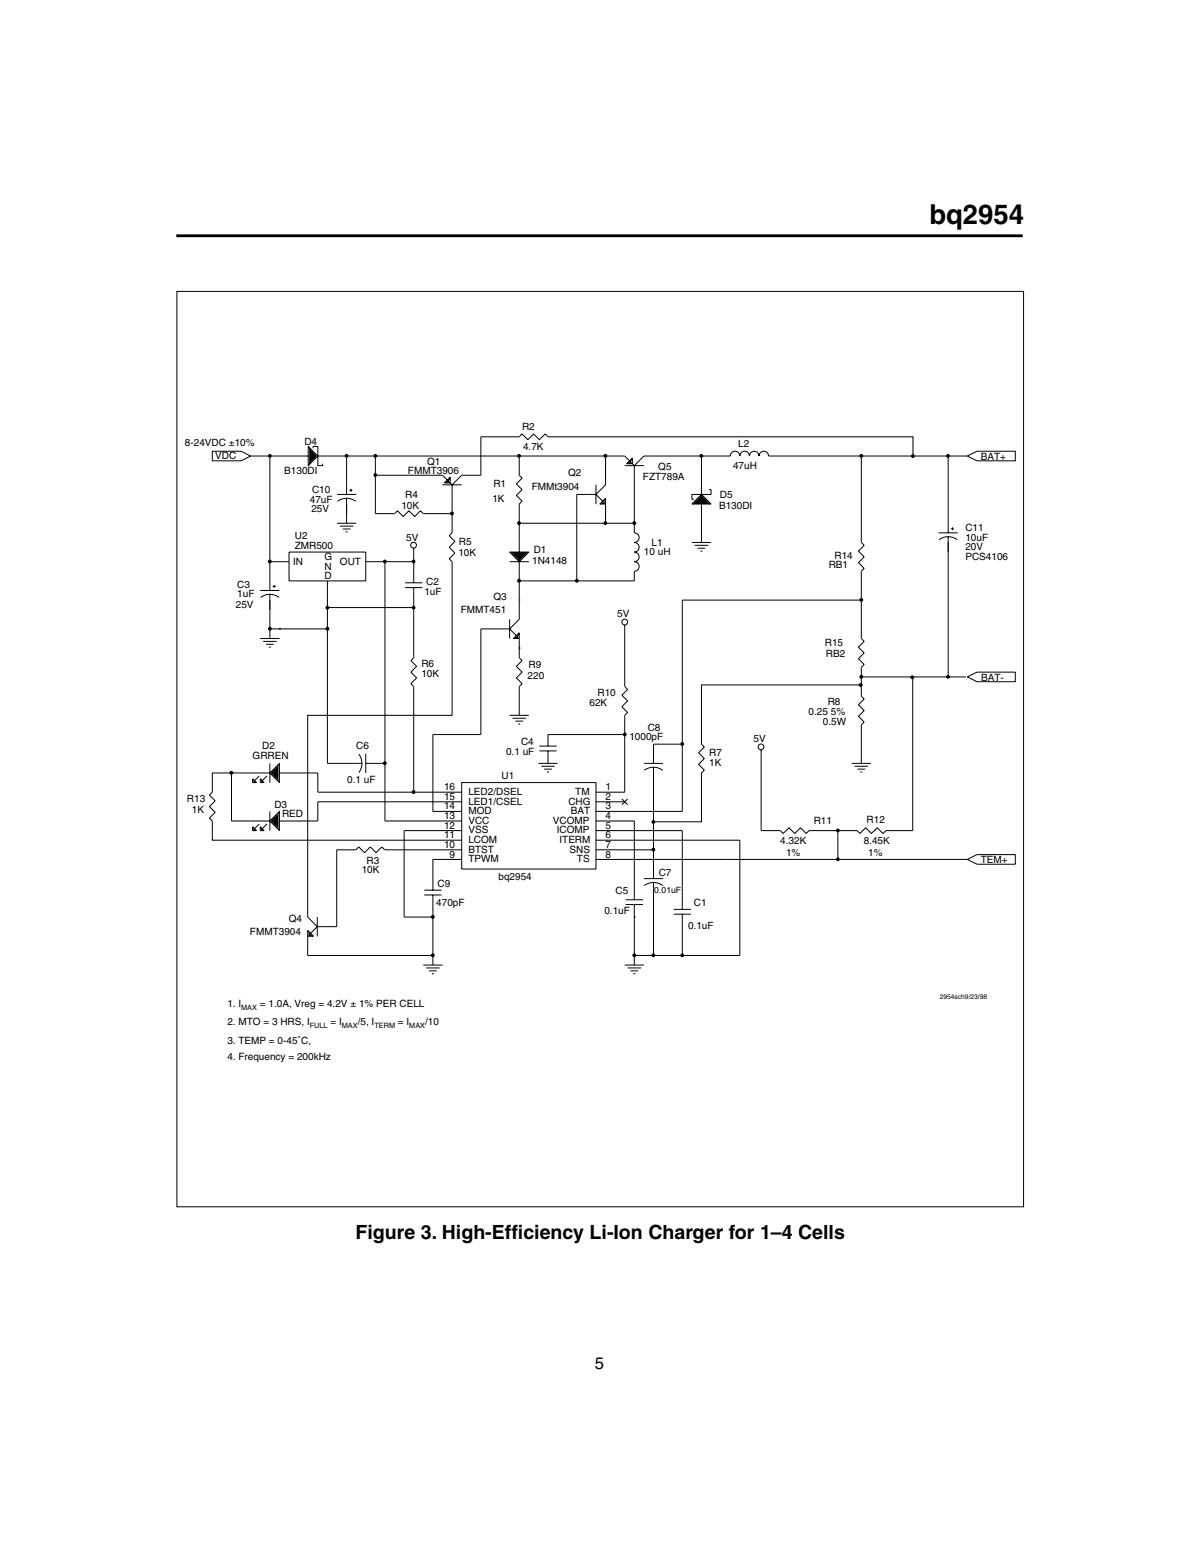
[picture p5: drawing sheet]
<svg xmlns="http://www.w3.org/2000/svg" width="216mm" height="279mm" viewBox="0 0 216 279" stroke-linecap="round" stroke-linejoin="round" font-family="sans-serif">
<path d="M31.7 42.4h152.4" fill="none" stroke="#000" stroke-width=".51"/>
<g fill="none" stroke="#000" stroke-width=".18">
<path d="M31.9 52.5h152.4v164.8h-152.4zM38.2 81.2h5.2l1.7 .9-1.7 .9h-5.2zM45.1 82.1h10.4M48.6 82.1v24.2M52 99.4h13.9v5.2h-13.9zM55.5 80.4l1.7 1.7-1.7 1.7zM55.7 80.7h.1M55.7 83.5h.1M55.7 81.2h.5M55.7 83h.5M55.7 83.1h.3M55.7 83.3h.1"/>
<path d="M55.7 82.1h1.4M55.7 80.9h.1M55.7 81.1h.3M55.7 81.4h.7M55.7 81.6h.8M55.7 81.8h1M55.7 81.9h1.2M55.7 82.3h1.2M55.7 82.4h1M55.7 82.6h.8M55.7 82.8h.7M56.4 80.7v-.3h.8v3.4h.9v-.3"/>
<path d="M57.2 82.1h55.3l.9 .9M60.7 89h3.4M60.7 94.2h3.4M60.7 90.3a2.76 2.76 0 0 1 3.4 0M61.2 94.7h2.4M61.7 95.2h1.4M62.2 95.8h.4M62.4 82.1v6.9M62.4 89.7v4.5M62.9 88.3h.5M63.2 88v.5M67.6 85.6h12.1l.8 .8"/>
<path d="M67.6 82.1v10.4h3.4l.6-.5 1 1 1-1 1.1 1 1-1 .5 .5h5.2M74.5 98.7v6.2M79.7 87.3h3.4M80.4 86.8h.5M80.5 86.6h.4M80.7 86.4h.2M80.9 86.2h.1M81.1 85.9v1h-1.1zM81.1 86.9l.3 .4M81.4 87.3v8.6l-.5 .5 1 1.1-1 1 1 1.1-1 1 .5 .5v27.7h-26v36.3l1.7 1.7M91.8 99.4h3.4l-1.7 1.7zM92.1 99.6h2.8"/>
<path d="M92.3 99.7h2.4M92.5 99.9h2M93.5 82.1v3.5l.5 .5-1 1 1 1-1 1.1 1 1-.5 .5v8.7M93.5 94.2h20.7M107.3 89h-3.4v15.6M107.3 89l1.2 1.2M107.3 87.3v3.4M108.3 90.6h.6M108.5 90.4h.4M108.7 90.2h.2M108.9 90.1h.1M109 90.7h-1l1-1v4.5"/>
<path d="M109 82.1v5.2l-1.7 1.7M112.5 83.8h3.4M113.2 83.3h.5M113.4 83.1h.3M113.5 83h.2M113.7 82.8h.1M113.9 82.4v1.1h-1.1zM113.9 83.5l.3 .3M114.2 83.8v12.1a.86 .86 0 0 1 .9 .9 .86 .86 0 0 1-.9 .9 .86 .86 0 0 1 .9 .8 .86 .86 0 0 1-.9 .9 .86 .86 0 0 1 .9 .9 .86 .86 0 0 1-.9 .8 .86 .86 0 0 1 .9 .9 .86 .86 0 0 1-.9 .8v1.8h-20.7M124.6 97.7h3.4M124.9 90.6h2.8M125.1 98.2h2.4"/>
<path d="M125.1 90.4h2.4M125.3 90.2h2M125.4 90.1h1.8M125.6 98.7h1.4M125.6 89.9h1.4M125.8 89.7h1M126 89.5h.7M126.1 99.2h.4M126.1 89.4h.4M126.3 89.2h.1M126.3 89l1.7 1.7h-3.4zM126.3 82.1v6.9"/>
<path d="M126.3 90.7v7M127.7 88.1h.3v.9h-3.4v.9h.3M155.1 82.1v15.6l.5 .5-1 1 1 1.1-1 1 1 1-.5 .5v12.1l.5 .6-1 1 1 1-1 1.1 1 1-.5 .5v5.2l.5 .5-1 1.1 1 1-1 1.1 1 1-.5 .5v6.9M164.4 82.1v-3.5h-65.7l-.5-.5-1.1 1.1-1-1.1-1 1.1-1.1-1.1-.5 .5h-6.9v7h-3.5l-1.7 1.7M169 95.9h3.5M169.1 97.2a2.76 2.76 0 0 1 3.3 0M170.7 82.1v13.8M170.7 96.6v25.3M171.3 95.2h.5M171.5 94.9v.5M174.2 82.1h-35.8a.86 .86 0 0 0-.9-.9 .86 .86 0 0 0-.8 .9 .86 .86 0 0 0-.9-.9 .86 .86 0 0 0-.9 .9 .86 .86 0 0 0-.8-.9 .86 .86 0 0 0-.9 .9 .86 .86 0 0 0-.8-.9 .86 .86 0 0 0-.9 .9h-15.6l-1.7 1.7M174.2 82.1l1.7-.9h6.9v1.8h-6.9z"/>
<path d="M46.9 106.3h3.4M46.9 114.9h3.4M46.9 107.6a2.76 2.76 0 0 1 3.4 0M47.4 115.5h2.4M47.9 116h1.4M48.4 116.5h.4M48.6 101.1h3.4M48.6 107v7.9M48.6 113.2h10.4M49.1 105.6h.5M49.4 105.3v.5M50.3 113.2h.1"/>
<path d="M59 104.6v32.8h6.2M59 109.4h15.5M65.9 101.1h8.6M69.3 101.1h.1M69.3 101.1v46.7h13.8M72.9 105.8h3.2M72.9 104.9h3.2M74.5 105.8v12.6l-.5 .5 1 1.1-1 1 1 1-1 1.1 .5 .5v19M91.8 101.1h3.4M91.8 113.2l1.2 1.2M91.8 111.5v3.4M91.8 113.2h-5.2v19h-8.6v13.9h5.1"/>
<path d="M92.6 100.1h1.8M92.8 100.3h1.4M92.8 114.8h.5M93 100.4h1M93 114.6h.3M93.2 100.6h.6M93.2 114.4h.1M93.3 114.3h.1M93.3 100.8h.4M93.5 100.9h.1M93.5 116.7h.1M93.5 108h.1"/>
<path d="M93.5 101.1v10.4l-1.7 1.7M93.5 114.9h-1l1-1v4.5l.5 .5-1 1.1 1 1-1 1 1 1.1-.5 .5v5.2M112.5 112.5v11.1l.5 .5-1 1.1 1 1-1 1 1 1.1-.5 .5v13.8h-5.2M155.3 108h-32.4v38.1h-15.6M41.7 139.2v8.6h6.9M46.7 139.7l-.9 .8M48.1 139.7l-.9 .8M48.6 139.2h-10.4v3.4l-.5 .5 1 1.1-1 1 1 1-1 1.1 .5 .5v3.5h44.9M48.6 137.4v3.5M48.8 139.2h1.3M48.9 139h1.2M48.9 139.3h1.2"/>
<path d="M49.1 138.8h1M49.1 139.5h1M49.3 138.6h.8M49.3 139.7h.8M49.5 138.5h.6M49.5 139.8h.6M49.6 138.3h.5M49.8 138.1h.3M50 137.9h.1M50.1 137.8h.1M50.3 139.2h6.9v3.4h25.9M50.3 137.4v3.5l-1.7-1.7z"/>
<path d="M64.6 135.8a2.77 2.77 0 0 1 0 3.3M65.9 135.7v3.5M65.9 137.4h3.4M91.8 128.8h3.4M92.3 129.3h2.4M92.8 129.8h1.4M93.3 130.3h.4M97 137.4h3.4M97.1 135.2h3.1M97.1 134.3h3.1M97.5 137.9h2.4M98 138.5h1.4"/>
<path d="M98.5 139h.3M98.7 135.2v2.2M112.5 132.2h-13.8v2.1M115.9 137.4h3.5M116 138.7a2.76 2.76 0 0 1 3.3 0M117.7 138.1v20.1M122.9 134h-5.2v3.4M153.4 137.4h3.4M153.9 137.9h2.4M154.4 138.5h1.4M154.9 139h.4M155.3 121.9h18.6"/>
<path d="M155.3 123.3h-29v10.7l.5 .5-1 1 1 1.1-1 1 1 1-.5 .6v8.7h-8.6M164.4 121.9v27.6h-4.9l-.5 .5-1-1-1.1 1-1-1-1.1 1-.5-.5h-8.6l-.5 .5-1.1-1-1 1-1-1-1.1 1-.5-.5h-3.4v-14.5M174.2 121.9l1.7-.9h6.9v1.7h-6.9zM45.5 140.2l.7 .7h-.7zM45.5 148.8l.7 .7h-.7zM45.7 140.5h.1M45.7 149.2h.1M45.7 140.7h.1M45.7 149.4h.1M46.7 148.3l-.9 .9M46.9 140.2l.7 .7h-.7zM46.9 148.8l.7 .7h-.7z"/>
<path d="M47 140.5h.1M47 149.2h.1M47 140.7h.2M47 149.4h.2M48.1 148.3l-.9 .9M48.6 146.1v3.4M48.8 147.8h1.3M48.9 147.6h1.2M48.9 148h1.2M49.1 147.5h1M49.1 148.1h1M49.3 147.3h.8"/>
<path d="M49.3 148.3h.8M49.5 147.1h.6M49.5 148.5h.6M49.6 140h.5M49.6 146.9h.5M49.6 148.7h.5M49.8 140.2h.3M49.8 146.8h.3M49.8 148.8h.3M50 140.4h.1M50 146.6h.1M50 149h.1"/>
<path d="M50.1 140.5h.1M50.1 146.4h.1M50.1 149.2h.1M50.3 146.1v3.4l-1.7-1.7zM83.1 140.9h24.2v15.5h-24.2zM83.1 144.3h-25.9v3.5h-6.9M83.1 153h-13.8l-.5-.5-1.1 1-1-1-1.1 1-1-1-.5 .5h-3.5v13.8h-3.5M83.1 154.7h-5.1v5.6M83.1 149.5h-10.3v15.6h5.2M107.3 147.8h6.9v14.2M107.3 149.5h15.6v14.2M107.3 153h10.4"/>
<path d="M107.3 151.3h25.9v20.7h-19M107.3 144.3h5.2M107.3 154.7h66.9M112 143.8l1 1.1M113 143.8l-1 1.1M115.9 158.2h3.5M116 159.4a2.76 2.76 0 0 1 3.3 0M117.7 158.9v13.1M129.8 154.7h.1M150.9 149.5v5.2M157.4 149.5h.1M174.2 154.7l1.7-.8h6.9v1.7h-6.9z"/>
<path d="M55.6 167.9h.1M55.6 168h.2M55.6 168.2h.3M55.6 168.4h.5M55.9 168l-.5-.5v4.5h22.6M55.9 168l.5 .6h-1M57.1 166.8l-1.2 1.2M57.1 165.1v3.5M76.2 173.7h3.5M76.4 161.1h3.1M76.4 160.3h3.1M76.7 174.3h2.5"/>
<path d="M77.3 174.8h1.3M77.8 175.3h.3M78 161.1v12.6M112.5 173.7h3.4M112.7 162.8h3.1M112.7 162h3.1M113 174.3h2.4M113.5 174.8h1.4M114 175.3h.4M114.2 165.1h.1M114.2 162.8v10.9M121.3 164.6h3.1"/>
<path d="M121.3 163.7h3.1M122.9 164.6v7.4"/>
<circle cx="48.6" cy="82.1" r=".17"/>
<circle cx="62.4" cy="82.1" r=".17"/>
<circle cx="67.6" cy="85.5" r=".17"/>
<circle cx="67.6" cy="82.1" r=".17"/>
<circle cx="74.5" cy="98.1" r=".52"/>
<circle cx="81.4" cy="92.4" r=".17"/>
<circle cx="93.5" cy="94.2" r=".17"/>
<circle cx="93.5" cy="82.1" r=".17"/>
<circle cx="109" cy="94.2" r=".17"/>
<circle cx="109" cy="82.1" r=".17"/>
<circle cx="114.2" cy="94.2" r=".17"/>
<circle cx="126.3" cy="82.1" r=".17"/>
<circle cx="155.1" cy="82.1" r=".17"/>
<circle cx="170.7" cy="82.1" r=".17"/>
<circle cx="48.6" cy="113.2" r=".17"/>
<circle cx="48.6" cy="101.1" r=".17"/>
<circle cx="59" cy="113.2" r=".17"/>
<circle cx="69.3" cy="101.1" r=".17"/>
<circle cx="74.5" cy="101.1" r=".17"/>
<circle cx="93.5" cy="104.5" r=".17"/>
<circle cx="103.9" cy="104.5" r=".17"/>
<circle cx="112.5" cy="112" r=".52"/>
<circle cx="155.1" cy="108" r=".17"/>
<circle cx="41.7" cy="139.1" r=".17"/>
<circle cx="69.3" cy="137.4" r=".17"/>
<circle cx="112.5" cy="132.2" r=".17"/>
<circle cx="122.9" cy="133.9" r=".17"/>
<circle cx="137" cy="134.5" r=".52"/>
<circle cx="155.1" cy="121.8" r=".17"/>
<circle cx="170.7" cy="121.8" r=".17"/>
<circle cx="74.5" cy="142.6" r=".17"/>
<circle cx="117.6" cy="153" r=".17"/>
<circle cx="150.9" cy="149.5" r=".17"/>
<circle cx="77.9" cy="172" r=".17"/>
<circle cx="77.9" cy="165.1" r=".17"/>
<circle cx="114.2" cy="172" r=".17"/>
<circle cx="117.6" cy="172" r=".17"/>
<circle cx="122.9" cy="172" r=".17"/>
</g>
<g fill="#000">
<circle cx="48.6" cy="82.1" r=".35"/>
<circle cx="62.4" cy="82.1" r=".35"/>
<circle cx="67.6" cy="85.5" r=".35"/>
<circle cx="67.6" cy="82.1" r=".35"/>
<circle cx="81.4" cy="92.4" r=".35"/>
<circle cx="93.5" cy="82.1" r=".35"/>
<circle cx="93.5" cy="94.2" r=".35"/>
<circle cx="109" cy="82.1" r=".35"/>
<circle cx="109" cy="94.2" r=".35"/>
<circle cx="114.2" cy="94.2" r=".35"/>
<circle cx="126.3" cy="82.1" r=".35"/>
<circle cx="155.1" cy="82.1" r=".35"/>
<circle cx="164.4" cy="82.1" r=".35"/>
<circle cx="170.7" cy="82.1" r=".35"/>
<circle cx="48.6" cy="113.2" r=".35"/>
<circle cx="48.6" cy="101.1" r=".35"/>
<circle cx="59" cy="109.4" r=".35"/>
<circle cx="59" cy="113.2" r=".35"/>
<circle cx="69.3" cy="101.1" r=".35"/>
<circle cx="74.5" cy="109.4" r=".35"/>
<circle cx="74.5" cy="101.1" r=".35"/>
<circle cx="93.5" cy="104.5" r=".35"/>
<circle cx="103.9" cy="104.5" r=".35"/>
<circle cx="155.1" cy="108" r=".35"/>
<circle cx="41.7" cy="139.1" r=".35"/>
<circle cx="69.3" cy="137.4" r=".35"/>
<circle cx="112.5" cy="132.2" r=".35"/>
<circle cx="122.9" cy="133.9" r=".35"/>
<circle cx="155" cy="123.3" r=".35"/>
<circle cx="155.1" cy="121.8" r=".35"/>
<circle cx="164.3" cy="121.9" r=".35"/>
<circle cx="170.7" cy="121.8" r=".35"/>
<circle cx="74.5" cy="142.6" r=".35"/>
<circle cx="117.6" cy="148" r=".35"/>
<circle cx="117.6" cy="153" r=".35"/>
<circle cx="150.9" cy="154.7" r=".35"/>
<circle cx="150.9" cy="149.5" r=".35"/>
<circle cx="77.9" cy="172" r=".35"/>
<circle cx="77.9" cy="165.1" r=".35"/>
<circle cx="114.2" cy="172" r=".35"/>
<circle cx="117.6" cy="172" r=".35"/>
<circle cx="122.9" cy="172" r=".35"/>
</g>
<text font-size="4.9" x="167.4" y="40.3">bq2954</text>
<text font-size="3.5" x="64" y="223.1">Figure 3. High-Efficiency Li-Ion Charger for 1–4 Cells</text>
<text font-size="3" x="107.1" y="246.4">5</text>
<g font-size="1.8">
<text x="94" y="77.4">R2</text>
<text x="33.3" y="80.2">8-24VDC ±10%</text>
<text x="38.7" y="82.6">VDC</text>
<text x="54.8" y="80">D4</text>
<text x="76.9" y="83.7">Q1</text>
<text x="94.2" y="81.1">4.7K</text>
<text x="132.9" y="80.5">L2</text>
<text x="176.6" y="82.9">BAT+</text>
<text x="51.2" y="85.4">B130DI</text>
<text x="56.2" y="88.8">C10</text>
<text x="73" y="89.7">R4</text>
<text x="73.5" y="85.3">FMMT3906</text>
<text x="88.8" y="87.6">R1</text>
<text x="95.7" y="88.1">FMMt3904</text>
<text x="102.3" y="85.7">Q2</text>
<text x="115.8" y="86.4">FZT789A</text>
<text x="118.5" y="84.7">Q5</text>
<text x="129.6" y="89.6">D5</text>
<text x="132" y="84.3">47uH</text>
<text x="55.8" y="90.5">47uF</text>
<text x="56.1" y="92.2">25V</text>
<text x="72.3" y="91.6">10K</text>
<text x="88.7" y="90.4">1K</text>
<text x="129.5" y="91.6">B130DI</text>
<text x="173.8" y="95.6">C11</text>
<text x="52.8" y="101.6">IN</text>
<text x="53.1" y="97.1">U2</text>
<text x="53.1" y="98.8">ZMR500</text>
<text x="58.4" y="100.9">G</text>
<text x="61.2" y="101.6">OUT</text>
<text x="73.1" y="97.3">5V</text>
<text x="82.5" y="100.1">10K</text>
<text x="82.6" y="98">R5</text>
<text x="95.8" y="101.6">1N4148</text>
<text x="96.1" y="99.6">D1</text>
<text x="115.9" y="99.9">10 uH</text>
<text x="117.3" y="98.4">L1</text>
<text x="150.3" y="100.6">R14</text>
<text x="173.8" y="97.3">10uF</text>
<text x="173.8" y="99">20V</text>
<text x="173.8" y="100.8">PCS4106</text>
<text x="42.7" y="107.4">1uF</text>
<text x="42.7" y="105.8">C3</text>
<text x="58.4" y="102.6">N</text>
<text x="58.4" y="104.3">D</text>
<text x="76.4" y="107.1">1uF</text>
<text x="76.8" y="105.2">C2</text>
<text x="149.2" y="102.3">RB1</text>
<text x="42.5" y="109.4">25V</text>
<text x="83" y="110.3">FMMT451</text>
<text x="88.8" y="108">Q3</text>
<text x="111.1" y="111.1">5V</text>
<text x="148.5" y="116.3">R15</text>
<text x="148.7" y="118.2">RB2</text>
<text x="75.9" y="120.1">R6</text>
<text x="75.9" y="121.9">10K</text>
<text x="95" y="122.2">220</text>
<text x="95.2" y="120.2">R9</text>
<text x="107.6" y="125.4">R10</text>
<text x="176.7" y="122.5">BAT-</text>
<text x="106.1" y="127.1">62K</text>
<text x="116.6" y="131.6">C8</text>
<text x="145.6" y="128.8">0.25 5%</text>
<text x="148.2" y="130.5">0.5W</text>
<text x="149" y="126.9">R8</text>
<text x="45.5" y="136.6">GRREN</text>
<text x="47.2" y="134.8">D2</text>
<text x="64.2" y="134.9">C6</text>
<text x="91.1" y="135.9">0.1 uF</text>
<text x="93.8" y="134.1">C4</text>
<text x="113.3" y="133.3">1000pF</text>
<text x="127.7" y="136.2">R7</text>
<text x="127.7" y="137.9">1K</text>
<text x="135.7" y="133.6">5V</text>
<text x="62.5" y="141">0.1 uF</text>
<text x="80" y="144">15</text>
<text x="80" y="142.3">16</text>
<text x="84.3" y="143.1">LED2/DSEL</text>
<text x="90.3" y="140.3">U1</text>
<text x="103.6" y="143.1">TM</text>
<text x="109" y="142.3">1</text>
<text x="109" y="144">2</text>
<text x="33.7" y="144.3">R13</text>
<text x="34.6" y="146.3">1K</text>
<text x="49.4" y="145.5">D3</text>
<text x="50.8" y="147.2">RED</text>
<text x="80" y="149.2">12</text>
<text x="80" y="147.5">13</text>
<text x="80" y="145.7">14</text>
<text x="84.3" y="148.3">VCC</text>
<text x="84.3" y="146.6">MOD</text>
<text x="84.3" y="144.9">LED1/CSEL</text>
<text x="99.6" y="148.3">VCOMP</text>
<text x="102.3" y="144.9">CHG</text>
<text x="102.8" y="146.6">BAT</text>
<text x="109" y="145.7">3</text>
<text x="109" y="147.5">4</text>
<text x="109" y="149.2">5</text>
<text x="146.5" y="148.3">R11</text>
<text x="156.1" y="148.1">R12</text>
<text x="66" y="155.5">R3</text>
<text x="80" y="152.6">10</text>
<text x="80" y="150.9">11</text>
<text x="81" y="154.4">9</text>
<text x="84.3" y="155.2">TPWM</text>
<text x="84.3" y="153.5">BTST</text>
<text x="84.3" y="151.8">LCOM</text>
<text x="84.3" y="150.1">VSS</text>
<text x="100.3" y="150">ICOMP</text>
<text x="100.7" y="151.8">ITERM</text>
<text x="102.6" y="153.5">SNS</text>
<text x="103.9" y="155.2">TS</text>
<text x="109" y="150.9">6</text>
<text x="109" y="152.6">7</text>
<text x="109" y="154.4">8</text>
<text x="140.5" y="152">4.32K</text>
<text x="141.5" y="154.1">1%</text>
<text x="155.5" y="152">8.45K</text>
<text x="156.3" y="154.1">1%</text>
<text x="176.6" y="155.4">TEM+</text>
<text x="65.1" y="157.2">10K</text>
<text x="78.8" y="159.7">C9</text>
<text x="89.8" y="158.4">bq2954</text>
<text x="110.8" y="161">C5</text>
<text x="118.6" y="157.7">C7</text>
<text x="52" y="166">Q4</text>
<text x="78.6" y="163.1">470pF</text>
<text x="108.8" y="164.6">0.1uF</text>
<text x="123.9" y="167.2">0.1uF</text>
<text x="124.9" y="163.2">C1</text>
<text x="45" y="168.3">FMMT3904</text>
<text x="40.9" y="184.5">2. MTO = 3 HRS, I</text>
<text x="40.9" y="181.4">1. I</text>
<text x="46.8" y="181.3">= 1.0A, Vreg = 4.2V ± 1% PER CELL</text>
<text x="59.5" y="184.5">= I</text>
<text x="64.4" y="184.5">/5, I</text>
<text x="71.7" y="184.5">= I</text>
<text x="76.6" y="184.5">/10</text>
<text x="40.9" y="187.9">3. TEMP = 0-45˚C,</text>
<text x="40.9" y="190.8">4. Frequency = 200kHz</text>
</g>
<text font-size="1.6" x="117.8" y="160.8">0.01uF</text>
<g font-size="1.3">
<text x="43.4" y="181.8">MAX</text>
<text x="55.8" y="185">FULL</text>
<text x="61.6" y="185">MAX</text>
<text x="67.4" y="185">TERM</text>
<text x="73.7" y="185">MAX</text>
</g>
<text font-size="1.2" x="169.2" y="179.9">2954sch9/23/98</text>
</svg>
